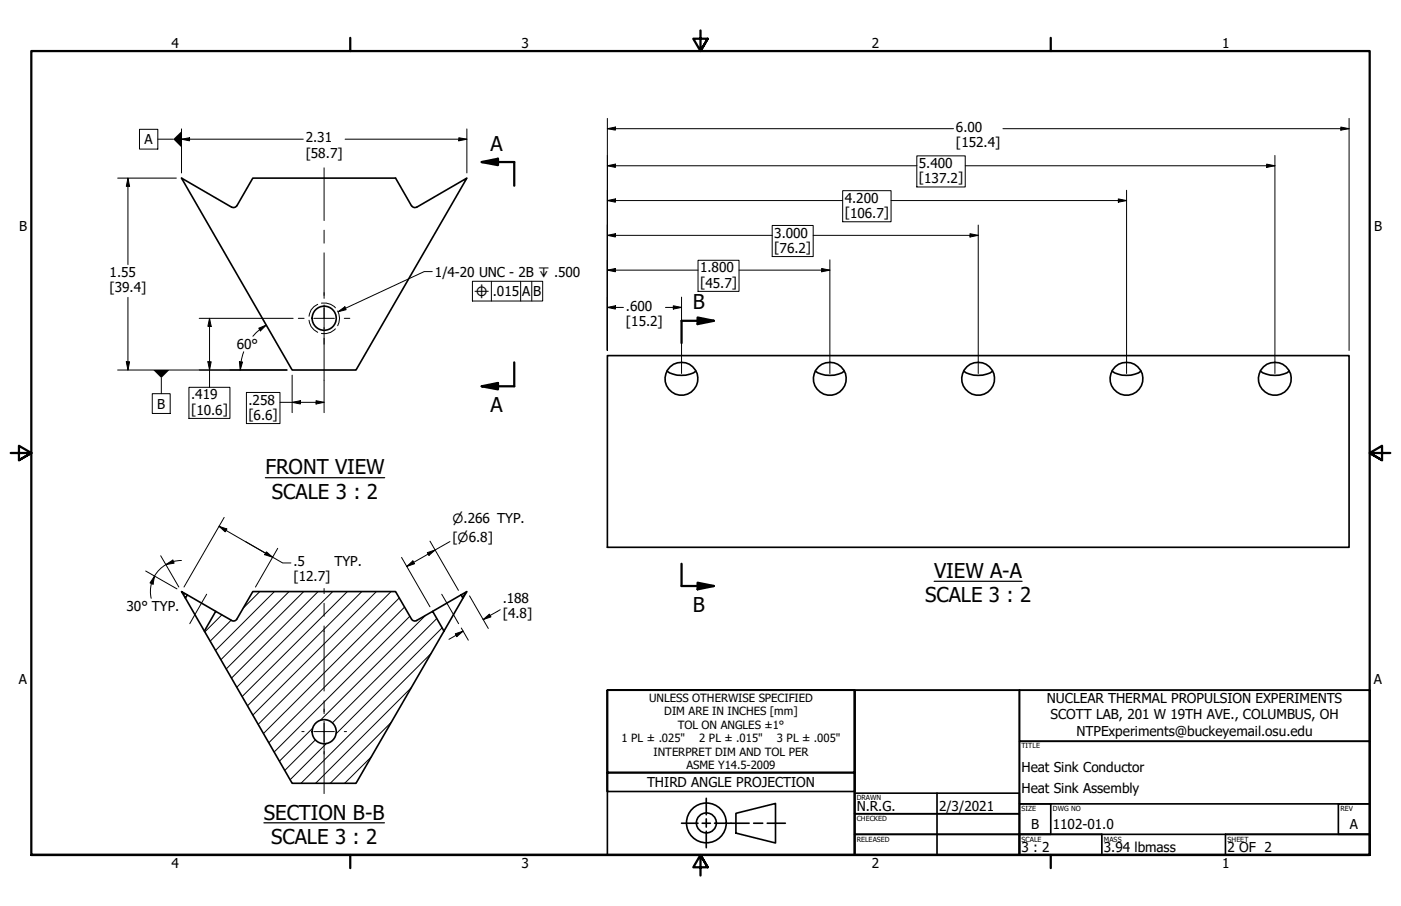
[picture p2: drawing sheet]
<svg xmlns="http://www.w3.org/2000/svg" width="432mm" height="279mm" viewBox="0 0 432 279" stroke-linecap="round" stroke-linejoin="round" font-family="sans-serif">
<!-- layer: Hatch (ANSI) -->
<g fill="none" stroke="#000" stroke-width=".31">
<path d="M57 183.1l-.4 .4M68.4 189.6l-5.3 5.3M71.2 191.3l-6.4 6.4M80.1 182.4l-5.2 5.2M84.6 182.4l-18.2 18.2M89.1 182.4l-21 21.1M93.6 182.4l-23.9 23.9M98 182.4l-26.6 26.7M102.6 182.4l-29.6 29.6M107.1 182.4l-32.5 32.4M111.5 182.4l-35.2 35.3M116 182.4l-38.1 38.1"/>
<path d="M120.5 182.4l-40.9 41M123.1 184.4l-41.9 41.8M124.7 187.2l-41.8 41.8M126.3 190.1l-41.8 41.8M131.1 189.9l-32.3 32.2M134.6 190.8l-32.1 32.1M136.3 193.6l-32.7 32.7M143.7 182.8l-1.3 1.2M126.8 212l-29.5 29.6M133 201.4l-40.2 40.2M96.4 224.5l-10.3 10.3M97.2 228.2l-9.4 9.4"/>
<path d="M100.6 229.2l-11.2 11.3M114.6 233.3l-8.4 8.3M120.6 222.7l-18.8 18.9"/>
</g>
<!-- layer: Hidden Narrow (ANSI) -->
<path d="M95.2 98.7a4.5 4.5 0 0 0 2.7 3.8M97.9 93.9a4.3 4.3 0 0 0-2.7 3.6M99.1 93.5a4.9 4.9 0 0 1 4.3 1.4M104.1 95.9a4.9 4.9 0 0 1 0 4.6M103.4 101.4a4.5 4.5 0 0 1-4.3 1.4" fill="none" stroke="#000" stroke-width=".31"/>
<!-- layer: Symbol (ANSI) -->
<path d="M81.8 147.3h36.8M287.9 179.3h27.1M81.3 253.7h37.2" fill="none" stroke="#000" stroke-width=".38"/>
<!-- layer: Visible (ANSI) -->
<g fill="none" stroke="#000" stroke-width=".51">
<path d="M73 63.4l-.9 .6-.7-.1M73 63.4l4.9-8.5h44l4.9 8.5 .9 .6 .7-.1 15.5-9-34.2 59.2h-19.7l-34.1-59.2 15.5 9M187.2 109.7h228.6v59.1h-228.6zM205.5 114.4a8.2 8.2 0 0 0 9 0M251.3 114.4a8.2 8.2 0 0 0 8.9 0M297 114.4a8.2 8.2 0 0 0 8.9 0M342.7 114.4a8.2 8.2 0 0 0 9 0M388.4 114.4a8.2 8.2 0 0 0 9 0M57.1 184.5l5.9 10.1M57.7 183.5l-.6 1-1.2-2.1 10.6 6.1M71.4 191.3l-4.9-2.8-3.5 6.1 27 47h19.7l27.1-47M73 190.9l-.9 .6-.7-.1"/>
<path d="M73 190.9l4.9-8.5h44l4.9 8.5M126.8 190.9l.3 .3a1.13 1.13 0 0 0 1.4 .1l4.8-2.8 3.5 6.1M142.1 183.5l1.8-1.1-1.2 2.1zM142.1 183.5l-8.8 5M142.7 184.5l-5.9 10.1"/>
<circle cx="99.9" cy="98.1" r="3.7"/>
<circle cx="210" cy="116.8" r="5.1"/>
<circle cx="255.8" cy="116.8" r="5.1"/>
<circle cx="301.5" cy="116.8" r="5.1"/>
<circle cx="347.2" cy="116.8" r="5.1"/>
<circle cx="392.9" cy="116.8" r="5.1"/>
<circle cx="99.9" cy="225.6" r="3.7"/>
</g>
<!-- layer: Section Line (ANSI) -->
<path d="M148.5 50l5-1v1.9zM148.5 50h10v7.3M215 97.9l5 1-5 1zM220 98.9h-9.9v6.9M148.5 119.1l5-1v2zM158.5 111.8v7.3h-10M210.1 173.9v6.8h9.9M215 179.7l5 1-5 1z" fill="none" stroke="#000" stroke-width=".7"/>
<g fill="#000">
<path d="M148.5 50l5-1v1.9z" fill-rule="evenodd"/>
<path d="M215 97.9l5 1-5 1z" fill-rule="evenodd"/>
<path d="M148.5 119.1l5-1v2z" fill-rule="evenodd"/>
<path d="M215 179.7l5 1-5 1z" fill-rule="evenodd"/>
</g>
<!-- layer: Border (ANSI) -->
<path d="M107.9 11.7v4M215.9 9.4v6.3l-2.2-3.8h4.4l-2.2 3.8 2.2-3.8M323.8 11.7v4M3.3 139.7h6.4l-3.9-2.2v4.4l3.9-2.2-3.9 2.2M428.5 139.7h-6.4l3.9-2.2v4.4l-3.9-2.2 3.9 2.2M9.7 263.7v-248h412.4v248h-412.4h412.4M107.9 263.7v4M218.1 267.5l-2.2-3.8 2.2 3.8h-4.4l2.2-3.8v6.3M323.8 263.7v4" fill="none" stroke="#000" stroke-width=".7"/>
<!-- layer: Title (ANSI) -->
<g fill="none" stroke="#000" stroke-width=".51">
<path d="M187.2 212.9h76.2h-76.2v31.2h76.2v-5.8h-76.2h76.2v-25.4v50.8h-76.2zM263.4 212.9h50.8v50.8h-50.8zM263.4 212.9h158.7v50.8h-158.7zM314.2 212.9h107.9v15.7h-107.9zM314.2 228.6h107.9v19.3h-107.9zM210.1 253.9h5M216.4 253.9h2.5M217.7 246.2v5.1M217.7 252.5v2.6M217.7 256.3v5.1M220.2 253.9h10.7M226.8 250.8l12.2-3v12.2l-12.2-3.1z"/>
<path d="M232.3 253.9h2.8M236.5 253.9h5.6M263.4 244.6h50.8v6.4h-50.8zM263.4 251h50.8v6.3h-50.8zM263.4 257.3h50.8v6.4h-50.8zM288.8 244.6v19.1M314.2 257.3h25.4v6.4h-25.4zM314.2 247.9h9.6v9.4h-9.6zM314.2 257.3h107.9v6.4h-107.9zM377.7 257.3h44.4v6.4h-44.4zM412.5 247.9h9.6v9.4h-9.6z"/>
<circle cx="217.7" cy="253.8" r="6.1"/>
<circle cx="217.7" cy="253.8" r="3.1"/>
</g>
<!-- layer: Dimension (ANSI) -->
<g fill="none" stroke="#000" stroke-width=".31">
<path d="M55.9 39.8v13.5M143.9 39.8v13.5M187.2 39.7l2.5-.5v.9zM187.2 36.5v71.6M187.2 39.7h106.7M309.1 39.7h106.7M413.3 39.2l2.5 .5-2.5 .4zM415.8 36.5v71.6M36.3 54.9h18.1M39.4 54.9l.5 2.6h-1zM39.4 54.9v26.7M55.9 42.9l2.5-.4v.9z"/>
<path d="M55.9 42.9h37.6M106.4 42.9h37.5M141.4 42.5l2.5 .4-2.5 .5zM187.2 51.1l2.5-.5v1zM187.2 51.1h95.4M259.7 58.8h14.9v9.6h-14.9zM282.6 48.1h14.9v9.6h-14.9zM297.5 51.1h95.4M347.2 58.7v56.5M390.4 50.6l2.5 .5-2.5 .5zM392.9 47.9v67.3M187.2 72.6l2.5-.5v1z"/>
<path d="M187.2 61.8l2.5-.5v1.1zM187.2 72.6h50.8M187.2 61.8h72.5M238 69.5h12.6v9.6h-12.6zM250.6 72.6h50.9M274.6 61.8h72.6M299 72.1l2.5 .5-2.5 .5zM301.5 69.4v45.8M344.7 61.3l2.5 .5-2.5 .6zM39.4 91.7v22.4M61.4 98.2h29M64.6 98.2l.5 2.4h-1z"/>
<path d="M64.6 98.2v21.2M187.2 94.8l2.5-.5v1zM187.2 83.3l2.5-.5v1zM187.2 94.8h5M187.2 83.3h27.9M205.1 94.8h5M207.5 94.3l2.6 .5-2.6 .5zM210.1 91.6v23.6M215.1 80.3h12.7v9.6h-12.7zM227.8 83.3h28M253.2 82.8l2.6 .5-2.6 .5zM255.8 80.1v35.1"/>
<path d="M36.3 114.1h52.2M38.9 111.6h1l-.5 2.5zM58.2 119.4h12.7v9.6h-12.7zM64.1 111.6h1l-.5 2.5zM73.8 111.6h.9l-.7 2.5zM74.3 111.6l-.3 2.5M75.1 108.5l-.8 3.1M79.8 101.2l2.2-.9-1.7 1.7zM80 101.7l-2.1 2M82 100.3l-2 1.4M90 115.7v11.6M99.9 117.3v10"/>
<path d="M75.9 121h10.4v9.6h-10.4zM86.3 124.1h13.6M90 124.1l2.6-.5v1zM97.4 123.6l2.5 .5-2.5 .5zM69.1 159.6l-12.4 21.4M44.9 176.1l9.6 5.5M46.7 179.9l-.3 2 .2 2.6M47.6 177.7l-.4 2.4-1-.3zM47.6 177.7l-.9 2.3M49.5 171.4l5.6 9.6M51.1 174.1l2.2-1.4 .4 1zM51.1 174.1l-2.2 1.8-1.3 1.7"/>
<path d="M55.9 172.8l-2.5 .4-2.3 .9M67.5 162.3l2.4 .8-.5 .9zM67.5 162.3l16.5 9.5M75.8 167.1l11.3 6.5h2.6M82.1 170.2l1.9 1.6-2.4-.7zM85.6 169.1l-6.9 11.9M123.8 171.9l8.7 15.2M125.3 174.7l2-1.7 .5 .9zM131.7 170.4l2.4-.8-1.9 1.7zM132.5 166.9l8.8 15.2M138.7 167l-13.4 7.7M140.3 195.5l2.4-.9-1.9 1.7z"/>
<path d="M142.2 193.7l2.1 3.7M142.7 194.6l-4.3 2.6M144.7 183.8l5.8 10M148.9 191.1l1.9-1.7 .5 .8zM154.2 188l-5.3 3.1"/>
</g>
<g fill="#000">
<path d="M187.2 39.7l2.5-.5v.9z" fill-rule="evenodd"/>
<path d="M39.4 54.9l.5 2.6h-1z" fill-rule="evenodd"/>
<path d="M55.9 42.9l2.5-.4v.9z" fill-rule="evenodd"/>
<path d="M141.4 42.5l2.5 .4-2.5 .5z" fill-rule="evenodd"/>
<path d="M187.2 51.1l2.5-.5v1z" fill-rule="evenodd"/>
<path d="M390.4 50.6l2.5 .5-2.5 .5z" fill-rule="evenodd"/>
<path d="M413.3 39.2l2.5 .5-2.5 .4z" fill-rule="evenodd"/>
<path d="M187.2 72.6l2.5-.5v1z" fill-rule="evenodd"/>
<path d="M187.2 61.8l2.5-.5v1.1z" fill-rule="evenodd"/>
<path d="M299 72.1l2.5 .5-2.5 .5z" fill-rule="evenodd"/>
<path d="M344.7 61.3l2.5 .5-2.5 .6z" fill-rule="evenodd"/>
<path d="M187.2 94.8l2.5-.5v1z" fill-rule="evenodd"/>
<path d="M187.2 83.3l2.5-.5v1z" fill-rule="evenodd"/>
<path d="M207.5 94.3l2.6 .5-2.6 .5z" fill-rule="evenodd"/>
<path d="M253.2 82.8l2.6 .5-2.6 .5z" fill-rule="evenodd"/>
<path d="M38.9 111.6h1l-.5 2.5z" fill-rule="evenodd"/>
<path d="M64.1 111.6h1l-.5 2.5z" fill-rule="evenodd"/>
<path d="M64.6 98.2l.5 2.4h-1z" fill-rule="evenodd"/>
<path d="M73.8 111.6h.9l-.7 2.5z" fill-rule="evenodd"/>
<path d="M79.8 101.2l2.2-.9-1.7 1.7z" fill-rule="evenodd"/>
<path d="M90 124.1l2.6-.5v1z" fill-rule="evenodd"/>
<path d="M97.4 123.6l2.5 .5-2.5 .5z" fill-rule="evenodd"/>
<path d="M51.1 174.1l2.2-1.4 .4 1z" fill-rule="evenodd"/>
<path d="M67.5 162.3l2.4 .8-.5 .9z" fill-rule="evenodd"/>
<path d="M82.1 170.2l1.9 1.6-2.4-.7z" fill-rule="evenodd"/>
<path d="M125.3 174.7l2-1.7 .5 .9z" fill-rule="evenodd"/>
<path d="M131.7 170.4l2.4-.8-1.9 1.7z" fill-rule="evenodd"/>
<path d="M47.6 177.7l-.4 2.4-1-.3z" fill-rule="evenodd"/>
<path d="M140.3 195.5l2.4-.9-1.9 1.7z" fill-rule="evenodd"/>
<path d="M148.9 191.1l1.9-1.7 .5 .8z" fill-rule="evenodd"/>
</g>
<!-- layer: Center Mark (ANSI) -->
<path d="M91.9 98.2h1.8M96.7 98.2h6.4M99.9 90.2v1.8M99.9 95v6.3M106.1 98.2h1.7M99.9 104.3v1.8M99.9 218.7v.8M93 225.6h.7M96.7 225.6h6.4M99.9 222.4v6.4M99.9 231.8v.7M106.1 225.6h.7" fill="none" stroke="#000" stroke-width=".31"/>
<!-- layer: Symbol (ANSI) -->
<path d="M43 39.9h5.6v6.1h-5.6zM48.6 42.9h4.8M104.2 96.1l2.1-1.5 .4 .9zM133.2 83.8h-2.5l-26.5 12.3M145.6 86.7h21.7v6.1h-21.7zM151.4 86.7v6.1M160.5 86.7v6.1M163.9 86.7v6.1M49.7 116.6v4.8M46.9 121.4h5.6v6.1h-5.6z" fill="none" stroke="#000" stroke-width=".31"/>
<g fill="#000">
<path d="M53.4 42.9l2.5-2.5v5.1z" fill-rule="evenodd"/>
<path d="M104.2 96.1l2.1-1.5 .4 .9z" fill-rule="evenodd"/>
<path d="M47.2 114.1h5l-2.5 2.5z" fill-rule="evenodd"/>
</g>
<!-- layer: Centerline (ANSI) -->
<path d="M99.9 51.8v16.2M99.9 71v4M99.9 78v13.1M99.9 94v4M99.9 101v16.3M63.7 183.3l-5.2 9M99.9 181.5v1.6M99.9 186.1v4M99.9 193v20.1M136.1 183.3l5.3 9M99.9 216.1v4M99.9 223.1v21.6" fill="none" stroke="#000" stroke-width=".31"/>
<g font-size="6.3">
<text x="151.1" y="46.4">A</text>
<text x="213.6" y="95.4">B</text>
<text x="151.1" y="127.2">A</text>
<text x="81.8" y="146.3">FRONT VIEW</text>
<text x="83.8" y="153.9">SCALE 3 : 2</text>
<text x="287.9" y="178.2">VIEW A-A</text>
<text x="285.1" y="185.8">SCALE 3 : 2</text>
<text x="213.6" y="188.8">B</text>
<text x="81.3" y="252.7">SECTION B-B</text>
<text x="83.6" y="260.3">SCALE 3 : 2</text>
</g>
<g font-size="4.2">
<text x="52.8" y="14.7">4</text>
<text x="160.8" y="14.7">3</text>
<text x="268.7" y="14.7">2</text>
<text x="376.7" y="14.7">1</text>
<text x="294.6" y="40.6">6.00</text>
<text x="44.5" y="44.4">A</text>
<text x="94.2" y="43.9">2.31</text>
<text x="294.6" y="45.3">[152.4]</text>
<text x="94.2" y="48.6">[58.7]</text>
<text x="283.2" y="51.9">5.400</text>
<text x="283.2" y="56.2">[137.2]</text>
<text x="260.3" y="62.5">4.200</text>
<text x="5.9" y="71.4">B</text>
<text x="260.3" y="66.9">[106.7]</text>
<text x="423.5" y="71.4">B</text>
<text x="238.6" y="73.3">3.000</text>
<text x="238.6" y="77.7">[76.2]</text>
<text x="33.8" y="85.5">1.55</text>
<text x="134" y="85.3">1/4-20 UNC - 2B ↧ .500</text>
<text x="215.8" y="84">1.800</text>
<text x="215.8" y="88.4">[45.7]</text>
<text x="33.8" y="90.1">[39.4]</text>
<text x="151.9" y="91.3">.015</text>
<text x="160.9" y="91.3">A</text>
<text x="164.3" y="91.3">B</text>
<text x="192.9" y="95.8">.600</text>
<text x="192.9" y="100.5">[15.2]</text>
<text x="73" y="107.6">60°</text>
<text x="48.5" y="126">B</text>
<text x="58.9" y="123.2">.419</text>
<text x="76.6" y="124.8">.258</text>
<text x="58.9" y="127.6">[10.6]</text>
<text x="76.6" y="129.2">[6.6]</text>
<text x="139.4" y="167.1">[⌀6.8]</text>
<text x="90.4" y="174.6">.5</text>
<text x="90.4" y="179.2">[12.7]</text>
<text x="103.1" y="174.6">TYP.</text>
<text x="154.9" y="185.9">.188</text>
<text x="39" y="188.5">30° TYP.</text>
<text x="154.9" y="190.6">[4.8]</text>
<text x="5.8" y="211.1">A</text>
<text x="423.4" y="211.1">A</text>
<text x="322.6" y="216.9">NUCLEAR THERMAL PROPULSION EXPERIMENTS</text>
<text x="323.8" y="221.9">SCOTT LAB, 201 W 19TH AVE., COLUMBUS, OH</text>
<text x="331.8" y="226.9">NTPExperiments@buckeyemail.osu.edu</text>
<text x="314.8" y="238.1">Heat Sink Conductor</text>
<text x="199.5" y="242.7">THIRD ANGLE PROJECTION</text>
<text x="314.8" y="244.5">Heat Sink Assembly</text>
<text x="264" y="250.1">N.R.G.</text>
<text x="289.4" y="250.2">2/3/2021</text>
<text x="317.8" y="255.7">B</text>
<text x="324.5" y="255.7">1102-01.0</text>
<text x="416.1" y="255.7">A</text>
<text x="314.8" y="262.8">3 : 2</text>
<text x="340.2" y="262.9">3.94 lbmass</text>
<text x="378.3" y="262.8">2 OF 2</text>
<text x="52.8" y="267.7">4</text>
<text x="160.8" y="267.7">3</text>
<text x="268.7" y="267.7">2</text>
<text x="376.7" y="267.7">1</text>
</g>
<g font-size="3.9">
<text x="146" y="91.9">⌖</text>
<text x="139.4" y="161.2">⌀.266 TYP.</text>
</g>
<g font-size="3.5">
<text x="200.1" y="216.4">UNLESS OTHERWISE SPECIFIED</text>
<text x="204.7" y="220.6">DIM ARE IN INCHES [mm]</text>
<text x="208.9" y="224.8">TOL ON ANGLES ±1°</text>
<text x="191.6" y="228.9">1 PL ± .025&quot;</text>
<text x="201.4" y="233.1">INTERPRET DIM AND TOL PER</text>
<text x="215.5" y="228.9">2 PL ± .015&quot;</text>
<text x="239.5" y="228.9">3 PL ± .005&quot;</text>
<text x="211.6" y="237.3">ASME Y14.5-2009</text>
</g>
<g font-size="2.2">
<text x="314.8" y="230.8">TITLE</text>
<text x="264" y="246.8">DRAWN</text>
<text x="314.8" y="250.2">SIZE</text>
<text x="324.5" y="250.2">DWG NO</text>
<text x="413.1" y="250.1">REV</text>
<text x="264" y="253.2">CHECKED</text>
<text x="264" y="259.6">RELEASED</text>
<text x="314.8" y="259.6">SCALE</text>
<text x="340.2" y="259.6">MASS</text>
<text x="378.3" y="259.6">SHEET</text>
</g>
</svg>
